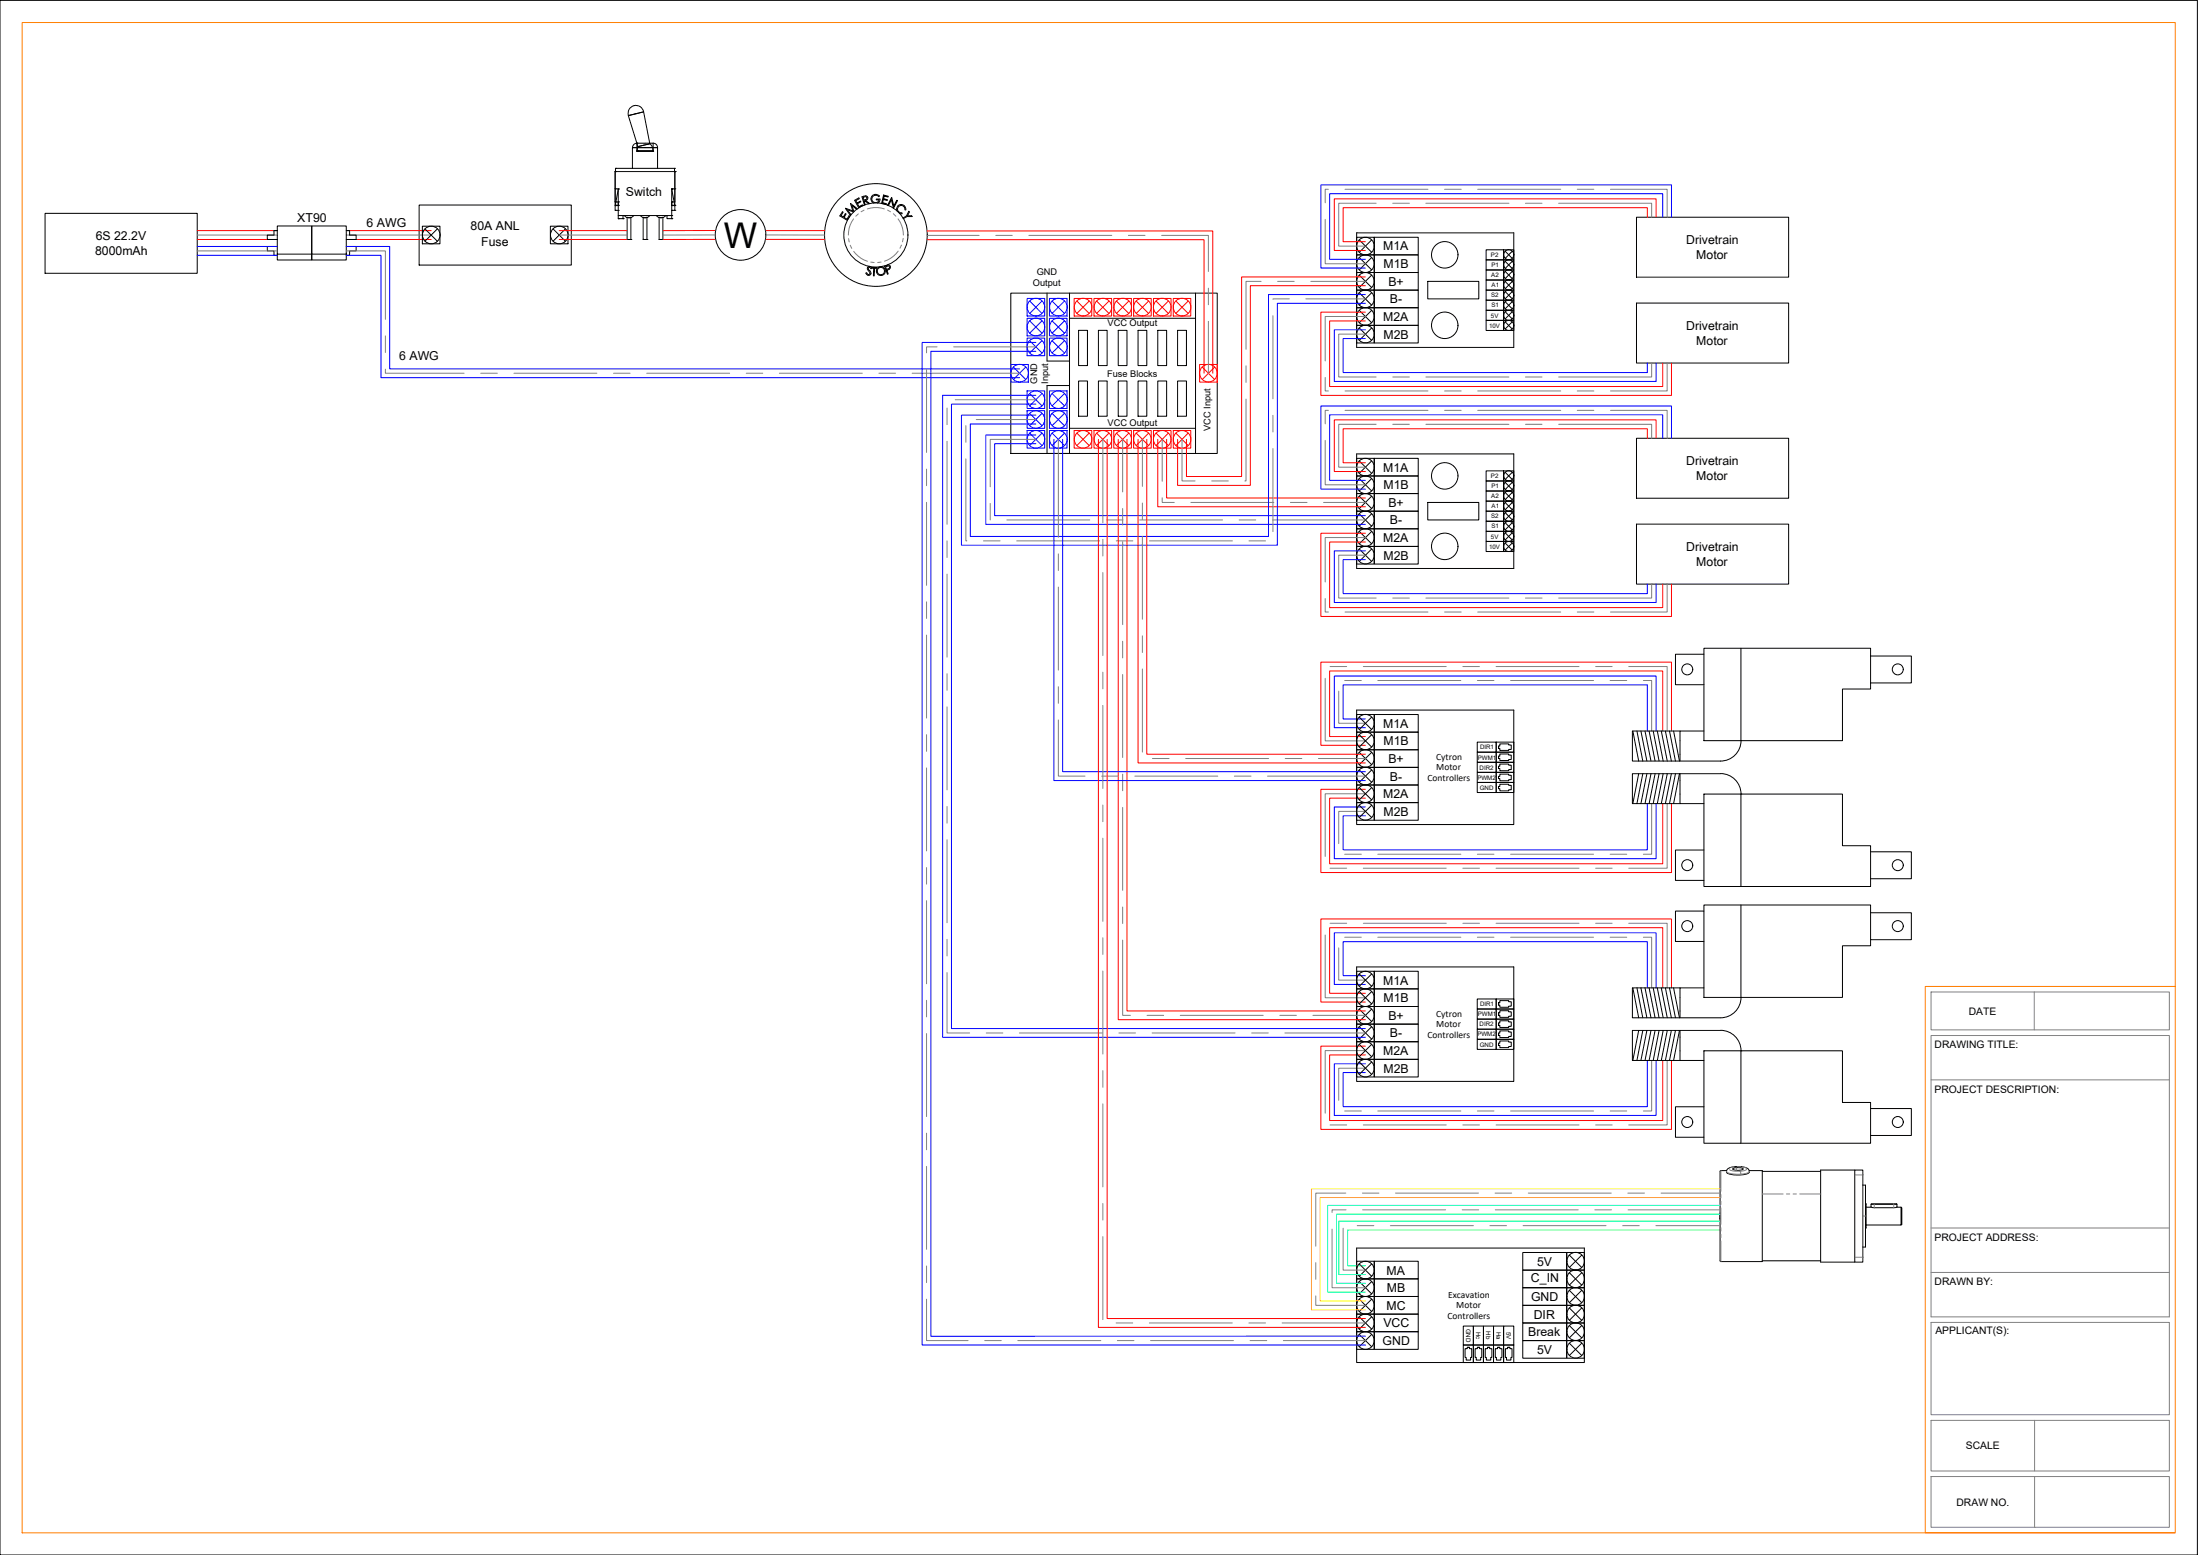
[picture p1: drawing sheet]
<svg xmlns="http://www.w3.org/2000/svg" width="841mm" height="594mm" viewBox="0 0 841 594" stroke-linecap="round" stroke-linejoin="round" font-family="sans-serif">
<!-- layer: 0 -->
<g fill="none" stroke="#000" stroke-width=".38">
<path d="M0 .1h840v594h-840zM160.2 78.3h58.2v23h-58.2zM325.1 77.7l.9 2.9-2.8-1 1.9 2.7 .2-.2-1.4-1.9 2.4 .8M325.1 77.7h.1M325.2 77.7l2.5 2-.2 .3-1.8-1.5 .7 2.4M326.7 76.5l1.6-.9 .2 .3-1.3 .7 .4 1 1.4-.8 .1 .3-1.3 .7 .6 1.2 1.3-.8 .2 .3-1.6 .9zM329.5 75.2l.6-.2a.95 .95 0 0 1 1.6 .2 .95 .95 0 0 1-.8 1.4l1.5 1.1-.3 .1-1.8-1 .5 1.4-.3 .1zM329.9 75.4l.6-.2a.59 .59 0 0 1 .9 .3 .59 .59 0 0 1-.6 .8l-.6 .2zM333.4 77.1l.7 .5M334.7 74.6l1.2 .5 .3-.2M334.7 74.6a1.4 1.4 0 0 0-1.4 1.3 1.4 1.4 0 0 0 1.1 1.5 1.4 1.4 0 0 0 1.6-1h-1v-.4h1.4l-.1 .8-.9 .8M336.2 74.9a1.78 1.78 0 0 0-2.5-.3 1.78 1.78 0 0 0-.3 2.5"/>
<path d="M337.8 74.5l1.8 .5-.1 .3-1.5-.4-.2 1 1.5 .4-.1 .3-1.5-.4-.3 1.2 1.5 .4-.1 .3-1.8-.4zM340.8 75.5l.9 3.2 1.1-2.2 .3 .1-1.5 3-.8-3.3-1.2 2.2-.3-.1zM343.2 78.6a1.79 1.79 0 0 1 2.1-.3 1.79 1.79 0 0 1 1 1.9h-.4M343.3 78.7l-.5 1.1 .2 .9M17.2 81.5h58.2v22.9h-58.2zM161.5 86.4h6.7v6.7h-6.7zM162.4 87.4l4.8 4.8M167.2 87.4l-4.8 4.8M210.4 86.4h6.7v6.7h-6.7zM211.4 87.4l4.8 4.8M216.2 87.4l-4.8 4.8M322 80.9l.3 .1-.8 1.4 .9 .5 .8-1.3 .3 .2-.8 1.3 1.1 .6 .8-1.3 .2 .2-.9 1.6-2.8-1.7z"/>
<path d="M343.8 81.5l1 .2M344.8 81.4v.3M345.9 80.1a1.42 1.42 0 0 0-1.3-1.6 1.42 1.42 0 0 0-1.5 1.5 1.42 1.42 0 0 0 1.7 1.3M347.4 80.7l.2 .3-.7 1.4h1.6l.2 .3h-2l-1.3 .8-.2-.2 1.3-.8zM518.6 90.6h6.8v6.8h-6.8zM518.6 97.4h6.8v6.7h-6.8zM518.6 89h60.1v43.7h-60.1zM519.6 91.6l4.8 4.8M519.6 98.4l4.8 4.7M524.4 91.6l-4.8 4.8M524.4 98.4l-4.8 4.7M525.4 90.6h16.8v6.8h-16.8z"/>
<path d="M525.4 97.4h16.8v6.7h-16.8zM568.1 99.3h6.7v3.8h-6.7zM568.1 95.4h6.7v3.9h-6.7zM574.8 95.4h3.9v3.9h-3.9zM574.8 99.3h3.9v3.8h-3.9zM575.4 96l2.7 2.7M575.4 99.8l2.7 2.8M578.1 96l-2.7 2.7M578.1 99.8l-2.7 2.8M625.6 83h58.2v22.9h-58.2zM331 104.3l.9 .9M331.6 102.5v.5l.9 1.1a.61 .61 0 0 1-.5 .8 .61 .61 0 0 1-.6-.7l-.4 .2"/>
<path d="M332 103a1.17 1.17 0 0 1 .9 1 1.17 1.17 0 0 1-.8 1.2h-.2M332.4 102.2l-.4 .1 .1 .6M332.5 102.2l.5 .5 .3-.2a.88 .88 0 0 0-.8-.7 .88 .88 0 0 0-.9 .6M333.3 102.1l1.8 .1v.3h-.8l-.1 2.9h-.3l.1-2.9h-.7zM336.6 101.9a1.7 1.7 0 0 1 1.6 2.4 1.7 1.7 0 0 1-2.9 .3 1.7 1.7 0 0 1 1.1-2.7M336.9 104.9a1.4 1.4 0 0 1-1.5-1.8 1.4 1.4 0 0 1 2.3-.5 1.4 1.4 0 0 1-.5 2.3h-.3M338.5 101.9l.6-.2a.6 .6 0 0 1 .9 .3 .6 .6 0 0 1-.5 .8l-.6 .1zM339.5 101.3l-1.3 .4 1.1 3.1 .3-.1-.6-1.5 1-.4M339.5 101.2l.6 .2 .3 .4M340.3 101.8l-.3 1M386.4 112h78.9v61.2h-78.9zM400.3 112v25.9h8.6"/>
<path d="M408.9 112v61.2h-8.6v-25.9h8.6M457 112v61.2M518.6 104.1h6.8v6.7h-6.8zM518.6 110.8h6.8v6.8h-6.8zM518.6 117.6h6.8v6.7h-6.8zM519.6 105.1l4.8 4.8M519.6 111.8l4.8 4.8M519.6 118.5l4.8 4.8M524.4 105.1l-4.8 4.8M524.4 111.8l-4.8 4.8M524.4 118.5l-4.8 4.8M525.4 104.1h16.8v6.7h-16.8z"/>
<path d="M525.4 110.8h16.8v6.8h-16.8zM525.4 117.6h16.8v6.7h-16.8zM545.8 107.5h19.5v6.7h-19.5zM568.1 118.5h6.7v3.9h-6.7zM568.1 114.7h6.7v3.8h-6.7zM568.1 110.8h6.7v3.9h-6.7zM568.1 107h6.7v3.8h-6.7zM568.1 103.1h6.7v3.9h-6.7zM574.8 103.1h3.9v3.9h-3.9zM574.8 107h3.9v3.8h-3.9zM574.8 110.8h3.9v3.9h-3.9zM574.8 114.7h3.9v3.8h-3.9z"/>
<path d="M574.8 118.5h3.9v3.9h-3.9zM575.4 103.7l2.7 2.7M575.4 107.5l2.7 2.8M575.4 111.4l2.7 2.7M575.4 115.2l2.7 2.8M575.4 119.1l2.7 2.7M578.1 103.7l-2.7 2.7M578.1 107.5l-2.7 2.8M578.1 111.4l-2.7 2.7M578.1 115.2l-2.7 2.8M578.1 119.1l-2.7 2.7M625.6 115.8h58.2v22.9h-58.2z"/>
<path d="M408.9 121.6h48.1M412.3 126.2h3.4v13.5h-3.4zM419.9 126.2h3.3v13.5h-3.3zM427.5 126.2h3.3v13.5h-3.3zM435.1 126.2h3.3v13.5h-3.3zM442.6 126.2h3.4v13.5h-3.4zM450.2 126.2h3.4v13.5h-3.4zM518.6 124.3h6.8v6.7h-6.8zM519.6 125.3l4.8 4.8M524.4 125.3l-4.8 4.8M525.4 124.3h16.8v6.7h-16.8zM568.1 122.4h6.7v3.9h-6.7z"/>
<path d="M574.8 122.4h3.9v3.9h-3.9zM575.4 123l2.7 2.7M578.1 123l-2.7 2.7M412.3 145.6h3.4v13.4h-3.4zM419.9 145.6h3.3v13.4h-3.3zM427.5 145.6h3.3v13.4h-3.3zM435.1 145.6h3.3v13.4h-3.3zM442.6 145.6h3.4v13.4h-3.4zM450.2 145.6h3.4v13.4h-3.4zM408.9 163.6h48.1M518.6 175.1h6.8v6.7h-6.8zM518.6 173.4h60.1v43.8h-60.1z"/>
<path d="M519.6 176.1l4.8 4.8M524.4 176.1l-4.8 4.8M525.4 175.1h16.8v6.7h-16.8zM568.1 179.9h6.7v3.8h-6.7zM574.8 179.9h3.9v3.8h-3.9zM625.6 167.4h58.2v22.9h-58.2zM518.6 181.8h6.8v6.8h-6.8zM518.6 188.6h6.8v6.7h-6.8zM518.6 195.3h6.8v6.7h-6.8zM519.6 182.8l4.8 4.8M519.6 189.5l4.8 4.8M519.6 196.3l4.8 4.8"/>
<path d="M524.4 182.8l-4.8 4.8M524.4 189.5l-4.8 4.8M524.4 196.3l-4.8 4.8M525.4 181.8h16.8v6.8h-16.8zM525.4 188.6h16.8v6.7h-16.8zM525.4 195.3h16.8v6.7h-16.8zM545.8 192h19.5v6.6h-19.5zM568.1 199.2h6.7v3.8h-6.7zM568.1 195.3h6.7v3.9h-6.7zM568.1 191.4h6.7v3.9h-6.7zM568.1 187.6h6.7v3.8h-6.7zM568.1 183.7h6.7v3.9h-6.7z"/>
<path d="M574.8 183.7h3.9v3.9h-3.9zM574.8 187.6h3.9v3.8h-3.9zM574.8 191.4h3.9v3.9h-3.9zM574.8 195.3h3.9v3.9h-3.9zM574.8 199.2h3.9v3.8h-3.9zM575.4 180.4l2.7 2.8M575.4 184.3l2.7 2.7M575.4 188.1l2.7 2.8M575.4 192l2.7 2.7M575.4 195.8l2.7 2.8M575.4 199.7l2.7 2.8M578.1 180.4l-2.7 2.8"/>
<path d="M578.1 184.3l-2.7 2.7M578.1 188.1l-2.7 2.8M578.1 192l-2.7 2.7M578.1 195.8l-2.7 2.8M578.1 199.7l-2.7 2.8M518.6 202h6.8v6.8h-6.8zM518.6 208.8h6.8v6.7h-6.8zM519.6 203l4.8 4.8M519.6 209.7l4.8 4.8M524.4 203l-4.8 4.8M524.4 209.7l-4.8 4.8M525.4 202h16.8v6.8h-16.8z"/>
<path d="M525.4 208.8h16.8v6.7h-16.8zM568.1 206.9h6.7v3.8h-6.7zM568.1 203h6.7v3.9h-6.7zM574.8 203h3.9v3.9h-3.9zM574.8 206.9h3.9v3.8h-3.9zM575.4 203.6l2.7 2.7M575.4 207.4l2.7 2.8M578.1 203.6l-2.7 2.7M578.1 207.4l-2.7 2.8M625.6 200.3h58.2v22.9h-58.2zM651.4 247.7h63.7v15.5h-10.8v19.8h-52.9zM651.4 250h-10.9v11.6h10.9"/>
<path d="M665.5 247.7v35.3M715.1 250.6h15.6v10.3h-15.6M518.6 273h6.8v6.7h-6.8zM518.6 279.7h6.8v6.7h-6.8zM518.6 271.3h60.1v43.7h-60.1zM519.6 274l4.8 4.7M524.4 274l-4.8 4.7M525.4 273h16.8v6.7h-16.8zM525.4 279.7h16.8v6.7h-16.8zM624.2 279.3l2.2 11.5M625.8 279.3l2.2 11.5M627.3 279.3l2.3 11.5"/>
<path d="M628.9 279.3l2.2 11.5M630.4 279.3l2.3 11.5M632 279.3l2.2 11.5M633.6 279.3l2.2 11.5M635.1 279.3l2.3 11.5M636.7 279.3l2.2 11.5M638.2 279.3l2.3 11.5M639.8 279.3l2.2 11.5M642.2 279.3h-18.2v11.5h18.2v-11.5h9.2M518.6 286.4h6.8v6.8h-6.8zM518.6 293.2h6.8v6.7h-6.8zM518.6 299.9h6.8v6.7h-6.8z"/>
<path d="M519.6 280.7l4.8 4.7M519.6 287.4l4.8 4.8M519.6 294.1l4.8 4.8M524.4 280.7l-4.8 4.7M524.4 287.4l-4.8 4.8M524.4 294.1l-4.8 4.8M525.4 286.4h16.8v6.8h-16.8zM525.4 293.2h16.8v6.7h-16.8zM525.4 299.9h16.8v6.7h-16.8zM564.7 298.9h7.3v3.9h-7.3zM564.7 295.1h7.3v3.8h-7.3zM564.7 291.2h7.3v3.9h-7.3z"/>
<path d="M564.7 287.4h7.3v3.8h-7.3zM564.7 283.5h7.3v3.9h-7.3zM572 298.9h6.7v3.9h-6.7zM572 295.1h6.7v3.8h-6.7zM572 291.2h6.7v3.9h-6.7zM572 287.4h6.7v3.8h-6.7zM572 283.5h6.7v3.9h-6.7zM572.9 285v.9h.5v.8h3.3v-.4h1v-1.7h-1v-.4h-3.3v.8h-.5v.9M572.9 288.9v.8h.5v.8h3.3v-.3h1v-1.7h-1v-.4h-3.3v.8h-.5v.8M572.9 292.7v.9h.5v.8h3.3v-.4h1v-1.7h-1v-.4h-3.3v.8h-.5v.9M572.9 296.6v.8h.5v.9h3.3v-.4h1v-1.7h-1v-.4h-3.3v.8h-.5v.8M626.4 295.6l-2.2 11.4"/>
<path d="M628 295.6l-2.2 11.4M629.6 295.6l-2.3 11.4M631.1 295.6l-2.2 11.4M632.7 295.6l-2.3 11.4M634.2 295.6l-2.2 11.4M635.8 295.6l-2.2 11.4M637.4 295.6l-2.3 11.4M638.9 295.6l-2.2 11.4M640.5 295.6l-2.3 11.4M642 295.6l-2.2 11.4M642.2 295.6h15.5M657.8 295.5a7.8 7.8 0 0 1 7.8 7.9"/>
<path d="M665.5 283h.1M665.6 282.9a7.8 7.8 0 0 1-7.8 7.9h-15.6M518.6 306.6h6.8v6.8h-6.8zM519.6 300.9l4.8 4.7M519.6 307.6l4.8 4.7M524.4 300.9l-4.8 4.7M524.4 307.6l-4.8 4.7M525.4 306.6h16.8v6.8h-16.8zM572.9 300.5v.8h.5v.8h3.3v-.4h1v-1.7h-1v-.4h-3.3v.9h-.5v.8M642.2 307h-18.2v-11.4h18.2v11.4h9.2M651.4 303.4h52.9v19.7h10.8v15.6h-63.7zM665.5 303.4h.1"/>
<path d="M665.5 303.4v35.3M651.4 324.8h-10.9v11.6h10.9M715.1 325.4h15.6v10.3h-15.6M651.4 345.8h63.7v15.5h-10.8v19.8h-52.9zM651.4 348.1h-10.9v11.6h10.9M665.5 345.8v35.3M715.1 348.7h15.6v10.3h-15.6M518.6 371.1h6.8v6.7h-6.8zM518.6 377.8h6.8v6.7h-6.8zM518.6 369.4h60.1v43.7h-60.1zM519.6 372.1l4.8 4.7M519.6 378.8l4.8 4.8"/>
<path d="M524.4 372.1l-4.8 4.7M524.4 378.8l-4.8 4.8M525.4 371.1h16.8v6.7h-16.8zM525.4 377.8h16.8v6.7h-16.8zM624.2 377.4l2.2 11.4M625.8 377.4l2.2 11.4M627.3 377.4l2.3 11.4M628.9 377.4l2.2 11.4M630.4 377.4l2.3 11.4M632 377.4l2.2 11.4M633.6 377.4l2.2 11.4M635.1 377.4l2.3 11.4"/>
<path d="M636.7 377.4l2.2 11.4M638.2 377.4l2.3 11.4M639.8 377.4l2.2 11.4M642.2 377.4h-18.2v11.4h18.2v-11.4h9.2M518.6 384.5h6.8v6.8h-6.8zM518.6 391.3h6.8v6.7h-6.8zM518.6 398h6.8v6.7h-6.8zM519.6 385.5l4.8 4.8M519.6 392.2l4.8 4.8M519.6 399l4.8 4.7M524.4 385.5l-4.8 4.8M524.4 392.2l-4.8 4.8"/>
<path d="M524.4 399l-4.8 4.7M525.4 384.5h16.8v6.8h-16.8zM525.4 391.3h16.8v6.7h-16.8zM525.4 398h16.8v6.7h-16.8zM564.7 397.1h7.3v3.8h-7.3zM564.7 393.2h7.3v3.9h-7.3zM564.7 389.4h7.3v3.8h-7.3zM564.7 385.5h7.3v3.9h-7.3zM564.7 381.6h7.3v3.9h-7.3zM572 397.1h6.7v3.8h-6.7zM572 393.2h6.7v3.9h-6.7zM572 389.4h6.7v3.8h-6.7z"/>
<path d="M572 385.5h6.7v3.9h-6.7zM572 381.6h6.7v3.9h-6.7zM572.9 383.1v.9h.5v.8h3.3v-.4h1v-1.7h-1v-.4h-3.3v.8h-.5v.9M572.9 387v.8h.5v.9h3.3v-.4h1v-1.7h-1v-.5h-3.3v.9h-.5v.8M572.9 390.8v.9h.5v.8h3.3v-.4h1v-1.7h-1v-.4h-3.3v.8h-.5v.9M572.9 394.7v.8h.5v.9h3.3v-.4h1v-1.7h-1v-.5h-3.3v.9h-.5v.8M572.9 398.5v.9h.5v.8h3.3v-.4h1v-1.7h-1v-.4h-3.3v.8h-.5v.9M626.4 393.7l-2.2 11.4M628 393.7l-2.2 11.4M629.6 393.7l-2.3 11.4M631.1 393.7l-2.2 11.4M632.7 393.7l-2.3 11.4"/>
<path d="M634.2 393.7l-2.2 11.4M635.8 393.7l-2.2 11.4M637.4 393.7l-2.3 11.4M638.9 393.7l-2.2 11.4M640.5 393.7l-2.3 11.4M642 393.7l-2.2 11.4M642.2 393.7l15.6-.1a7.8 7.8 0 0 1 7.8 7.8M665.5 381.1h.1M665.6 381a7.8 7.8 0 0 1-7.8 7.8h-15.6M518.6 404.7h6.8v6.8h-6.8zM519.6 405.7l4.8 4.8M524.4 405.7l-4.8 4.8"/>
<path d="M525.4 404.7h16.8v6.8h-16.8zM642.2 405.1h-18.2v-11.4h18.2v11.4h9.2M651.4 401.5h52.9v19.7h10.8v15.6h-63.7zM665.5 401.5h.1M665.5 401.5v35.3M651.4 422.8h-10.9v11.7h10.9M715.1 423.5h15.6v10.3h-15.6M657.6 447.5v34.2l.3 .3M657.9 447.2h2.2M657.9 447.2l-.3 .3M662.4 446.5a4.3 4.3 0 0 1 4 .1 4.2 4.2 0 0 1-4.1 0zM663.6 445.7h-.4"/>
<path d="M665.4 445.7h.2M668.7 447.5a2.54 2.54 0 0 0-3-1.8l-3.4 .1a1.89 1.89 0 0 0-2.2 2.3 10.8 10.8 0 0 0 8.5-.1l.1-.5M668.7 447.2h5v34.8h-15.8M673.7 447.5h22.3M709 447h3.1v35.2h-3.1zM709 447h-13v35.2h13M712.1 452.8h1v23.6h-1M713.1 459.9h.3v9.3h-.3M518.6 476.8h87.1v43.7h-87.1zM582.1 478.5h16.8v6.7h-16.8zM598.9 478.5h6.8v6.7h-6.8zM599.9 479.5l4.8 4.8"/>
<path d="M604.7 479.5l-4.8 4.8M657.6 463.4v2.4M713.4 461.2h1.9l.1-1.3h9.6l.2 1.3h1.5M713.4 468h13.3v-6.8l.3 .3v6.2l-.3 .3M715.3 460.1h9.9M715.3 461.2l1.2 .2h7.5l1.2-.2M518.6 481.9h6.8v6.7h-6.8zM518.6 488.6h6.8v6.7h-6.8zM518.6 495.3h6.8v6.7h-6.8zM519.6 482.9l4.8 4.7M519.6 489.6l4.8 4.7M519.6 496.3l4.8 4.8"/>
<path d="M524.4 482.9l-4.8 4.7M524.4 489.6l-4.8 4.7M524.4 496.3l-4.8 4.8M525.4 481.9h16.8v6.7h-16.8zM525.4 488.6h16.8v6.7h-16.8zM525.4 495.3h16.8v6.7h-16.8zM582.1 485.2h16.8v6.8h-16.8zM582.1 492h16.8v6.7h-16.8zM582.1 498.7h16.8v6.7h-16.8zM598.9 485.2h6.8v6.8h-6.8zM598.9 492h6.8v6.7h-6.8zM598.9 498.7h6.8v6.7h-6.8z"/>
<path d="M599.9 486.2l4.8 4.8M599.9 492.9l4.8 4.8M599.9 499.7l4.8 4.8M604.7 486.2l-4.8 4.8M604.7 492.9l-4.8 4.8M604.7 499.7l-4.8 4.8M673.7 481.7h22.3M518.6 502h6.8v6.8h-6.8zM518.6 508.8h6.8v6.7h-6.8zM519.6 503.1l4.8 4.7M519.6 509.8l4.8 4.7M524.4 503.1l-4.8 4.7"/>
<path d="M524.4 509.8l-4.8 4.7M525.4 502h16.8v6.8h-16.8zM525.4 508.8h16.8v6.7h-16.8zM559.4 513.9h3.8v6.6h-3.8zM559.4 506.6h3.8v7.3h-3.8zM560.9 514.7h.9v.6h.8v3.3h-.4v1h-1.7v-1h-.4v-3.3h.8v-.6h.9M563.2 513.9h3.9v6.6h-3.9zM563.2 506.6h3.9v7.3h-3.9zM564.8 514.7h.8v.6h.9v3.3h-.5v1h-1.7v-1h-.4v-3.3h.9v-.6h.8M567.1 513.9h3.8v6.6h-3.8zM567.1 506.6h3.8v7.3h-3.8zM568.6 514.7h.9v.6h.8v3.3h-.4v1h-1.7v-1h-.4v-3.3h.8v-.6h.9"/>
<path d="M570.9 513.9h3.9v6.6h-3.9zM570.9 506.6h3.9v7.3h-3.9zM572.5 514.7h.8v.6h.9v3.3h-.5v1h-1.6v-1h-.5v-3.3h.9v-.6h.8M574.8 513.9h3.9v6.6h-3.9zM574.8 506.6h3.9v7.3h-3.9zM576.3 514.7h.9v.6h.8v3.3h-.4v1h-1.7v-1h-.4v-3.3h.8v-.6h.9M582.1 505.4h16.8v6.8h-16.8zM582.1 512.2h16.8v6.7h-16.8zM598.9 505.4h6.8v6.8h-6.8zM598.9 512.2h6.8v6.7h-6.8zM599.9 506.4l4.8 4.7M599.9 513.1l4.8 4.8"/>
<path d="M604.7 506.4l-4.8 4.7M604.7 513.1l-4.8 4.8"/>
<circle cx="164.9" cy="89.8" r="3.4"/>
<circle cx="213.8" cy="89.8" r="3.4"/>
<circle cx="283.1" cy="89.7" r="9.7"/>
<circle cx="334.8" cy="89.8" r="19.6"/>
<circle cx="334.8" cy="89.8" r="12.3"/>
<circle cx="522" cy="94" r="3.4"/>
<circle cx="552.3" cy="97.4" r="5.1"/>
<circle cx="576.8" cy="97.3" r="1.93"/>
<circle cx="522" cy="100.7" r="3.4"/>
<circle cx="522" cy="107.5" r="3.4"/>
<circle cx="522" cy="114.2" r="3.4"/>
<circle cx="576.8" cy="112.8" r="1.93"/>
<circle cx="576.8" cy="116.6" r="1.93"/>
<circle cx="576.8" cy="101.2" r="1.93"/>
<circle cx="576.8" cy="108.9" r="1.93"/>
<circle cx="576.8" cy="105" r="1.93"/>
<circle cx="522" cy="120.9" r="3.4"/>
<circle cx="522" cy="127.6" r="3.4"/>
<circle cx="552.3" cy="124.3" r="5.1"/>
<circle cx="576.8" cy="124.3" r="1.93"/>
<circle cx="576.8" cy="120.5" r="1.93"/>
<circle cx="522" cy="178.5" r="3.4"/>
<circle cx="522" cy="185.2" r="3.4"/>
<circle cx="522" cy="191.9" r="3.4"/>
<circle cx="522" cy="198.6" r="3.4"/>
<circle cx="552.3" cy="181.8" r="5.1"/>
<circle cx="576.8" cy="185.6" r="1.93"/>
<circle cx="576.8" cy="189.5" r="1.93"/>
<circle cx="576.8" cy="193.3" r="1.93"/>
<circle cx="576.8" cy="197.2" r="1.93"/>
<circle cx="576.8" cy="181.8" r="1.93"/>
<circle cx="522" cy="205.4" r="3.4"/>
<circle cx="522" cy="212.1" r="3.4"/>
<circle cx="552.3" cy="208.7" r="5.1"/>
<circle cx="576.8" cy="204.9" r="1.93"/>
<circle cx="576.8" cy="201.1" r="1.93"/>
<circle cx="576.8" cy="208.8" r="1.93"/>
<circle cx="645" cy="255.7" r="2.1"/>
<circle cx="725.5" cy="255.7" r="2.1"/>
<circle cx="522" cy="276.3" r="3.4"/>
<circle cx="522" cy="296.5" r="3.4"/>
<circle cx="522" cy="283" r="3.4"/>
<circle cx="522" cy="289.8" r="3.4"/>
<circle cx="522" cy="303.2" r="3.4"/>
<circle cx="522" cy="310" r="3.4"/>
<circle cx="645" cy="330.5" r="2.1"/>
<circle cx="725.5" cy="330.5" r="2.1"/>
<circle cx="645" cy="353.8" r="2.1"/>
<circle cx="725.5" cy="353.8" r="2.1"/>
<circle cx="522" cy="374.4" r="3.4"/>
<circle cx="522" cy="387.9" r="3.4"/>
<circle cx="522" cy="394.6" r="3.4"/>
<circle cx="522" cy="381.2" r="3.4"/>
<circle cx="522" cy="408.1" r="3.4"/>
<circle cx="522" cy="401.4" r="3.4"/>
<circle cx="645" cy="428.7" r="2.1"/>
<circle cx="725.5" cy="428.7" r="2.1"/>
<circle cx="522" cy="491.9" r="3.4"/>
<circle cx="522" cy="485.2" r="3.4"/>
<circle cx="522" cy="498.7" r="3.4"/>
<circle cx="602.3" cy="481.8" r="3.4"/>
<circle cx="602.3" cy="495.3" r="3.4"/>
<circle cx="602.3" cy="488.6" r="3.4"/>
<circle cx="522" cy="505.4" r="3.4"/>
<circle cx="522" cy="512.1" r="3.4"/>
<circle cx="602.3" cy="515.5" r="3.4"/>
<circle cx="602.3" cy="508.8" r="3.4"/>
<circle cx="602.3" cy="502" r="3.4"/>
</g>
<!-- layer: Power-wire -->
<g fill="none" stroke="#f00" stroke-width=".38">
<path d="M75.4 91.5h30.6M75.4 88.1h30.6M132.4 91.5h32.4M132.4 88.1h32.4M213.8 91.5h25.9M213.8 88.1h25.9M273.4 91.5h-20M273.4 88.1h-20M292.8 91.5h22.4M292.8 88.1h22.4M354.5 91.6h105.8v51M354.5 88.2h109.1v54.4"/>
<path d="M629.8 83v-3.7h-116.3v13h8.5M633.1 83v-7h-123v19.7h11.9M410.6 114h6.8v6.7h-6.8zM411.6 115l4.8 4.8M416.4 115l-4.8 4.8M418.2 114h6.7v6.7h-6.7zM419.2 115l4.8 4.8M424 115l-4.8 4.8M425.8 114h6.7v6.7h-6.7zM426.8 115l4.7 4.8M431.5 115l-4.7 4.8M433.4 114h6.7v6.7h-6.7z"/>
<path d="M434.3 115l4.8 4.8M439.1 115l-4.8 4.8M440.9 114h6.8v6.7h-6.8zM441.9 115l4.8 4.8M446.7 115l-4.8 4.8M448.5 114h6.7v6.7h-6.7zM449.5 115l4.7 4.8M454.2 115l-4.7 4.8M522 119.3h-17v31.8h134v-12.4M522 105.8h-47.4v76.2h-21v-14.1M522 109.1h-44v76.3h-27.8v-17.5M458.6 139.2h6.7v6.8h-6.7z"/>
<path d="M522 122.6h-13.7v25.1h127.3v-9M459.6 140.2l4.8 4.8M464.4 140.2l-4.8 4.8M410.6 164.5h6.8v6.7h-6.8zM411.6 165.5l4.8 4.7M416.4 165.5l-4.8 4.7M418.2 164.5h6.7v6.7h-6.7zM419.2 165.5l4.8 4.7M419.9 167.9v339.2h102.1M423.2 167.9v335.8h98.8M424 165.5l-4.8 4.7M425.8 164.5h6.7v6.7h-6.7z"/>
<path d="M426.8 165.5l4.7 4.7M427.5 167.9v221.7h94.5M430.8 167.9v218.3h91.2M431.5 165.5l-4.7 4.7M433.4 164.5h6.7v6.7h-6.7zM434.3 165.5l4.8 4.7M435.1 167.9v123.6h86.9M438.4 167.9v120.2h83.6M439.1 165.5l-4.8 4.7M440.9 164.5h6.8v6.7h-6.8zM441.9 165.5l4.8 4.7M442.6 167.9v25.7h79.4"/>
<path d="M446 167.9v22.4h76M446.7 165.5l-4.8 4.7M448.5 164.5h6.7v6.7h-6.7zM449.5 165.5l4.7 4.7M454.2 165.5l-4.7 4.7M629.8 167.4v-3.6h-116.3v13h8.5M633.1 167.4v-7h-123v19.7h11.9M522 203.7h-17v31.8h134v-12.3M522 207.1h-13.7v25h127.3v-8.9M635.6 279.3v-23h-127.3v25.1h13.7M639 279.3v-26.3h-134v31.7h17M522 301.6h-17v31.7h134v-26.3"/>
<path d="M522 304.9h-13.7v25.1h127.3v-23M635.6 377.4v-23h-127.3v25.1h13.7M639 377.4v-26.3h-134v31.7h17M522 399.7h-17v31.8h134v-26.4M522 403h-13.7v25.1h127.3v-23"/>
<circle cx="414" cy="117.3" r="3.4"/>
<circle cx="421.6" cy="117.3" r="3.4"/>
<circle cx="429.2" cy="117.3" r="3.4"/>
<circle cx="436.7" cy="117.3" r="3.4"/>
<circle cx="444.3" cy="117.3" r="3.4"/>
<circle cx="451.9" cy="117.3" r="3.4"/>
<circle cx="462" cy="142.6" r="3.4"/>
<circle cx="414" cy="167.8" r="3.4"/>
<circle cx="421.6" cy="167.8" r="3.4"/>
<circle cx="429.2" cy="167.8" r="3.4"/>
<circle cx="436.7" cy="167.8" r="3.4"/>
<circle cx="444.3" cy="167.8" r="3.4"/>
<circle cx="451.9" cy="167.8" r="3.4"/>
</g>
<g fill="none" stroke="#808080" stroke-width=".38">
<path d="M526.1 77.7h-14.3v16.3h10.2M532.4 77.7h6.4M545.1 77.7h31.7M583.1 77.7h6.4M595.8 77.7h35.6v5.3M75.4 89.8h30.6M132.4 89.8h32.4M213.8 89.8h25.9M273.4 89.8h-20M292.8 89.8h22.4M354.5 89.9h19.8M380.7 89.9h6.3"/>
<path d="M393.3 89.9h31.7M431.4 89.9h6.3M444.1 89.9h17.8v13.8M461.9 110.1v6.3M482.1 107.5h-5.8v25.9M488.4 107.5h6.3M501.1 107.5h20.9M461.9 122.8v19.8M476.3 139.8v6.3M522 120.9h-15.4v17M637.3 138.7v10.7h-21.6M476.3 152.5v31.2h-.4"/>
<path d="M506.6 144.2v5.2h1.2M514.2 149.4h31.7M552.2 149.4h6.4M564.9 149.4h31.7M603 149.4h6.3M421.6 167.9v31.8M429.2 167.9v20M436.7 167.9v17.9M444.3 167.9v16M451.9 167.9v15.8h5M526.1 162.1h-14.3v16.4h10.2M532.4 162.1h6.4"/>
<path d="M545.1 162.1h31.7M583.1 162.1h6.4M595.8 162.1h35.6v5.3M429.2 194.3v6.3M436.7 192.2v6.3M444.3 190.2v1.8h4.6M455.3 192h31.7M463.2 183.7h6.4M493.3 192h6.4M506 192h16M421.6 206.1v6.3M421.6 218.8v31.7"/>
<path d="M429.2 206.9v31.7M436.7 204.9v31.7M522 205.4h-15.4v16.9M506.6 228.7v5.1h1.2M514.2 233.8h31.7M552.2 233.8h6.4M564.9 233.8h31.7M603 233.8h6.3M637.3 223.2v10.6h-21.6M421.6 256.8v6.4M429.2 245v6.3M429.2 257.7v31.7"/>
<path d="M436.7 242.9v6.4M436.7 255.6v31.7M506.6 259.1v24h15.4M508.5 254.6h6.3M521.2 254.6h31.7M559.2 254.6h6.4M571.9 254.6h31.7M610 254.6h6.3M622.6 254.6h14.7v24.7M421.6 269.5v31.7M429.2 295.8v6.3M440.6 289.8h6.3"/>
<path d="M453.3 289.8h31.7M491.3 289.8h6.4M504 289.8h18M421.6 307.6v6.3M429.2 308.5v31.7M522 303.2h-15.4v24M637.3 307v24.7h-14.7M421.6 320.2v31.8M508.5 331.7h6.3M521.2 331.7h31.7M559.2 331.7h6.4M571.9 331.7h31.7"/>
<path d="M610 331.7h6.3M421.6 358.3v6.3M429.2 359.2v28.7h2.9M429.2 346.5v6.3M506.6 357.2v24h15.4M508.5 352.7h6.3M521.2 352.7h31.7M559.2 352.7h6.4M571.9 352.7h31.7M610 352.7h6.3M622.6 352.7h14.7v24.7M421.6 371v31.7"/>
<path d="M438.5 387.9h6.3M451.2 387.9h31.7M489.2 387.9h6.4M501.9 387.9h20.1M421.6 409v6.4M522 401.4h-15.4v23.9M637.3 405.1v24.7h-14.7M421.6 421.7v31.7M508.5 429.8h6.3M521.2 429.8h31.7M559.2 429.8h6.4M571.9 429.8h31.7"/>
<path d="M610 429.8h6.3M421.6 459.8v6.3M421.6 472.5v31.7M426.7 505.4h6.3M439.4 505.4h31.7M477.4 505.4h6.4M490.1 505.4h31.9"/>
</g>
<path d="M106 97.1v2.2h13.2v-2.2v2.2h13.2v-2.2M106 86.3h13.2v10.8h-13.2zM106 88.1h-1.3v1.7h-2.5v1.7h3.8M106 94.2h-3.8v1.7h2.5v1.7h1.3M119.2 86.3h13.2v10.8h-13.2zM132.4 88.1h1.2v1.7h2.5v1.7h-3.7M132.4 94.2h3.7v1.7h-2.5v1.7h-1.2" fill="none" stroke="#000" stroke-width=".38"/>
<!-- layer: GND-wire -->
<g fill="none" stroke="#00f" stroke-width=".38">
<path d="M75.4 97.6h30.6M75.4 94.2h30.6M132.4 94.2h16.6v46.7h240.8M132.4 97.6h13.2v46.7h244.2M635.6 83v-9h-127.3v25.1h13.7M639 83v-12.4h-134v31.8h17M392.6 114h6.8v6.7h-6.8zM393.6 115l4.8 4.8M398.4 115l-4.8 4.8M401.2 114h6.7v6.7h-6.7zM402.2 115l4.8 4.8M407 115l-4.8 4.8"/>
<path d="M522 112.5h-37.1v92.4h-114v-42.9h25.1M522 115.9h-33.7v92.4h-120.8v-49.7h28.5M386.4 139.2h6.7v6.8h-6.7zM392.6 129.2h6.8v6.7h-6.8zM392.6 121.6h6.8v6.7h-6.8zM393.6 130.1l4.8 4.8M393.6 122.6l4.8 4.7M396 134.2h-40.1v376.3h166.1M396 130.8h-43.5v383.1h169.5M398.4 130.1l-4.8 4.8M398.4 122.6l-4.8 4.7M401.2 129.2h6.7v6.7h-6.7z"/>
<path d="M401.2 121.6h6.7v6.7h-6.7zM402.2 130.1l4.8 4.8M402.2 122.6l4.8 4.7M407 130.1l-4.8 4.8M407 122.6l-4.8 4.7M522 126h-11.9v19.7h123v-7M522 129.3h-8.5v13h116.3v-3.6M387.4 140.2l4.7 4.8M392.1 140.2l-4.7 4.8M392.6 149.3h6.8v6.8h-6.8zM392.6 156.9h6.8v6.7h-6.8zM393.6 150.3l4.8 4.8"/>
<path d="M393.6 157.9l4.8 4.8M396 154.4h-32.3v238.6h158.3M396 151h-35.7v245.3h161.7M398.4 150.3l-4.8 4.8M398.4 157.9l-4.8 4.8M401.2 149.3h6.7v6.8h-6.7zM401.2 156.9h6.7v6.7h-6.7zM402.2 150.3l4.8 4.8M402.2 157.9l4.8 4.8M407 150.3l-4.8 4.8M407 157.9l-4.8 4.8M392.6 164.5h6.8v6.7h-6.8z"/>
<path d="M393.6 165.5l4.8 4.7M396 169.5h-15.8v27.5h141.8M396 166.2h-19.1v34.1h145.1M398.4 165.5l-4.8 4.7M401.2 164.5h6.7v6.7h-6.7zM402.2 165.5l4.8 4.7M402.9 167.9v130.3h119.1M406.2 167.9v126.9h115.8M407 165.5l-4.8 4.7M635.6 167.4v-8.9h-127.3v25h13.7M639 167.4v-12.3h-134v31.8h17M522 210.5h-11.9v19.7h123v-7"/>
<path d="M522 213.8h-8.5v13h116.3v-3.6M522 278h-11.9v-19.7h123v21M522 274.7h-8.5v-13.1h116.3v17.7M629.8 307v17.7h-116.3v-13h8.5M633.1 307v21.1h-123v-19.8h11.9M522 376.1h-11.9v-19.7h123v21M522 372.8h-8.5v-13h116.3v17.6M629.8 405.1v17.7h-116.3v-13h8.5M633.1 405.1v21h-123v-19.7h11.9"/>
<circle cx="396" cy="117.3" r="3.4"/>
<circle cx="404.6" cy="117.3" r="3.4"/>
<circle cx="396" cy="124.9" r="3.4"/>
<circle cx="396" cy="132.5" r="3.4"/>
<circle cx="404.6" cy="124.9" r="3.4"/>
<circle cx="404.6" cy="132.5" r="3.4"/>
<circle cx="389.8" cy="142.6" r="3.4"/>
<circle cx="396" cy="152.7" r="3.4"/>
<circle cx="404.6" cy="152.7" r="3.4"/>
<circle cx="396" cy="160.3" r="3.4"/>
<circle cx="396" cy="167.8" r="3.4"/>
<circle cx="404.6" cy="167.8" r="3.4"/>
<circle cx="404.6" cy="160.3" r="3.4"/>
</g>
<g fill="none" stroke="#808080" stroke-width=".38">
<path d="M507.8 72.3h-1.2v5.2M514.2 72.3h31.7M552.2 72.3h6.4M564.9 72.3h31.7M603 72.3h6.3M615.7 72.3h21.6v10.7M75.4 95.9h30.6M132.4 95.9h14.9v26.1M506.6 83.8v17h15.4M492.9 114.2l-6.3 .1M499.2 114.2h22.8M147.3 128.3v6.4"/>
<path d="M358.2 132.5h-4v2.3M364.6 132.5h31.4M486.6 120.6v31.8M522 127.6h-10.2v16.4h14.3M631.4 138.7v5.3h-35.6M147.3 141v1.6h30.1M183.8 142.6h6.3M196.5 142.6h31.7M234.5 142.6h6.4M247.2 142.6h31.7M285.3 142.6h6.3M297.9 142.6h31.7"/>
<path d="M336 142.6h6.3M348.7 142.6h41.1M354.2 141.2v31.7M362 155.9v6.3M365.2 152.7h30.8M486.6 158.7v6.3M507.8 156.8h-1.2v5.1M514.2 156.8h31.7M532.4 144h6.4M545.1 144h31.7M552.2 156.8h6.4M564.9 156.8h31.7"/>
<path d="M583.1 144h6.4M603 156.8h6.3M615.7 156.8h21.6v10.6M354.2 179.2v6.4M362 168.6v31.7M369.2 175.3v31.3h.4M369.2 162.6v6.4M373.2 160.3h22.8M396 167.9h-17.5v18.1M404.6 167.9v37.4M486.6 171.4v31.7M506.6 168.2v17h15.4"/>
<path d="M354.2 191.9v31.7M378.5 192.3v6.3M384.9 198.6h31.7M423 198.6h6.3M435.7 198.6h31.7M473.7 198.6h6.4M486.4 198.6h35.6M362 206.6v6.4M362 219.3v31.8M376 206.6h6.3M388.7 206.6h31.7M404.6 211.6v6.3"/>
<path d="M426.7 206.6h6.4M439.4 206.6h31.7M477.5 206.6h6.3M522 212.1h-10.2v16.4h14.3M354.2 229.9v6.4M404.6 224.3v31.7M532.4 228.5h6.4M545.1 228.5h31.7M583.1 228.5h6.4M631.4 223.2v5.3h-35.6M354.2 242.6v31.7M362 257.4v6.3"/>
<path d="M514.1 260h6.3M526.7 260h31.8M564.8 260h6.3M577.5 260h31.7M615.5 260h6.4M628.2 260h3.2v19.3M362 270.1v31.7M404.6 275.1v21.4h10.2M404.6 262.4v6.3M511.8 264v12.3h10.2M354.2 280.7v6.3M354.2 293.4v31.7"/>
<path d="M421.1 296.5h6.4M433.8 296.5h31.7M471.9 296.5h6.3M484.5 296.5h37.5M362 308.1v6.4M522 310h-10.2v12.3M631.4 307v19.4h-3.2M354.2 331.4v6.4M362 320.8v31.7M514.1 326.4h6.3M526.7 326.4h31.8M564.8 326.4h6.3"/>
<path d="M577.5 326.4h31.7M615.5 326.4h6.4M354.2 344.1v31.7M362 358.9v6.3M514.1 358.1h6.3M526.7 358.1h31.8M564.8 358.1h6.3M577.5 358.1h31.7M615.5 358.1h6.4M628.2 358.1h3.2v19.3M362 371.6v23h8.7M511.8 362.1v12.4h10.2"/>
<path d="M354.2 382.2v6.3M354.2 394.9v31.7M377 394.6h6.4M389.7 394.6h31.7M427.7 394.6h6.4M440.4 394.6h31.7M478.5 394.6h6.3M491.2 394.6h30.8M522 408.1h-10.2v12.3M631.4 405.1v19.3h-3.2M354.2 432.9v6.4M514.1 424.4h6.3"/>
<path d="M526.7 424.4h31.8M564.8 424.4h6.3M577.5 424.4h31.7M615.5 424.4h6.4M354.2 445.6v31.7M354.2 496.3v15.9h15.9M354.2 483.7v6.3M376.4 512.2h6.4M389.1 512.2h31.7M427.1 512.2h6.4M439.8 512.2h31.8M477.9 512.2h6.4"/>
<path d="M490.6 512.2h31.4"/>
</g>
<!-- layer: MAIN-1 -->
<g fill="none" stroke="#000" stroke-width=".38">
<path d="M243.5 54.7h.1M243.5 54.7l6.6 .1 1 .7 .3 .9M243.5 54.7l-1.2 .5-.5 1.2M246 42.7a2.98 2.98 0 0 0-3.6-2.3 2.98 2.98 0 0 0-2.2 3.7M246 42.7l-5.8 1.5 3.3 10.5M246 42.7l2.4 12M235.2 65.5h22.8v11.6h-1.2v6.4h-1.8v-1.1h-16.8v1.1h-1.9v-6.4h-1.1zM235.2 77.1v3.3h1.1M235.3 65.5v-1.2h22.6v1.2M235.3 65.5h-.1M241.8 64.3v-7.9h9.6v7.9M257.9 65.5h.1"/>
<path d="M258 77.1v3.3h-1.2M238.7 82.3l1 .8M239.7 83h1.5v8.5h-1.5zM242.3 82.3l-1.1 .8M244.8 82.3l1.1 .8M245.9 83h1.4v8.5h-1.4zM248.4 82.3l-1.1 .8M250.9 82.3l1.1 .8M252 83h1.4v8.5h-1.4zM254.5 82.3l-1.1 .8"/>
</g>
<!-- layer: MAIN-2 -->
<g fill="none" stroke="#000" stroke-width=".38">
<path d="M241.8 56.4h9.6M243.5 57.7h6.1M243.5 54.7h.1M243.5 54.8h.1M243.5 57.7h.2M243.5 54.7v3M243.5 54.8l.3 1.2M243.6 57.7h5.9M243.6 57.7h.1M243.7 57.7h.1M243.7 57.7h5.8M243.9 56l-.2 1.7"/>
<path d="M246 42.7l-5.8 1.5M248.4 54.7v.2M248.4 54.9l-4.6 1.1M248.4 54.9l1 1.2 .2 1.6M249.5 57.7h.1M249.6 57.7h.1M249.6 54.7l.1 3h-6.2M235.2 72.2h.1M235.2 65.5h.1M235.2 78.5h.1M235.2 77.1h.1M235.2 72.2h1.1"/>
<path d="M235.2 65.5v11.6M235.2 78.4h.1M235.2 78.4h1.1M235.3 65.5h.1M235.3 64.3h.1M236.3 72.2h.1M236.3 72.2v6.3h-1.1M236.3 78.5h.1M236.3 77.1h.1M236.3 78.4h.1M236.3 72.3h.1M236.3 72.3l-1.1 6.1"/>
<path d="M256.8 72.2h.1M256.8 78.5h.1M256.8 72.2v6.3h1.2M256.8 78.4h.1M256.8 72.3h.1M256.8 72.3l1.1 6.1h-1.1M256.8 77.1h.1M256.8 72.2h1.2M257.9 65.5h.1M257.9 64.3h.1M257.9 78.4h.1M258 72.2h.1"/>
<path d="M258 65.5h.1M258 77.1h.1M258 78.5h.1M258 65.5v11.6M235.2 80.4h.1M236.3 80.4h.1M236.3 83.5h.1M236.3 82.4h.1M236.3 82.4h1.9M238.2 83.5h.1M238.2 82.4h.1M239.7 91.5h.1"/>
<path d="M239.7 83h1.5M241.2 91.5h.1M245.9 91.5h.1M245.9 83h1.4M247.3 91.5h.1M252 91.5h.1M252 83h1.4M253.4 91.5h.1M255 82.4h.1M255 83.5h.1M255 82.4h1.8M256.8 80.4h.1"/>
<path d="M256.8 83.5h.1M256.8 82.4h.1M258 80.4h.1"/>
</g>
<!-- layer: 0 -->
<g fill="none" stroke="#808080" stroke-width=".38">
<path d="M331.6 79.8a10.3 10.3 0 0 1 6.5 0M324.4 91.2l.3 1.2M325 93.7l.6 1.2M326.3 83.6a10.2 10.2 0 0 0-2 6.2M326.3 96a10.6 10.6 0 0 0 5.3 3.8M328.1 81.7l-.9 .9M330.3 80.3l-1.1 .6M339.3 80.3l1.1 .6M341.5 81.7l1 .9M343.3 83.6a10.5 10.5 0 0 1 2.1 6.2M343.4 95.9l-.1 .1a10.5 10.5 0 0 1-5.2 3.8M344.6 93.7l-.6 1.1"/>
<path d="M345.3 91.1l-.3 1.3M332.9 100.1l1.3 .2M336.8 100.1l-1.3 .2M657.9 447.2v7.9M657.9 456.4v1.2M657.9 458.9v1.3M660 447.5a6.4 6.4 0 0 0 5.5 1.1l2.2-.4 1-.7M661.2 446.9l1.3 .5 2.7 .1M662.9 445.8l-1.2 .3M663.9 446.1v1M664.2 445.7h1.2M666.7 446a.81 .81 0 0 1 1 .8l-.8 .4-1.7 .3 .3 1.4"/>
<path d="M673.7 456.2h8M682.9 456.2h1.3M685.5 456.2h1.2M688 456.2h8M709 448.9h3.1M716.5 459.9v1.5M723.9 459.9v1.5M657.9 461.4v6.4M657.9 469v1.3M657.9 471.6v1.2M657.9 474.1v7.9M712.1 464.6h1"/>
<path d="M709 480.3h3.1"/>
</g>
<!-- layer: Ma -->
<path d="M657.6 466.6h-145.8v20.3h10.2M657.6 469.9h-142.4v13.6h6.8" fill="none" stroke="#0f0" stroke-width=".38"/>
<path d="M513.5 469.2v16h8.5M518.8 468.3h6.4M531.5 468.3h31.7M569.6 468.3h6.3M582.3 468.3h31.7M620.3 468.3h6.4M633 468.3h24.6" fill="none" stroke="#808080" stroke-width=".38"/>
<!-- layer: Mb -->
<path d="M657.6 460.5h-150.1v33.2h14.5M657.6 463.9h-146.7v26.4h11.1" fill="none" stroke="#0ff" stroke-width=".38"/>
<path d="M509.2 469.6v22.4h12.8M514.6 462.2h-5.4v1M520.9 462.2h31.7M559 462.2h6.3M571.6 462.2h31.7M609.7 462.2h6.3M622.4 462.2h35.2" fill="none" stroke="#808080" stroke-width=".38"/>
<!-- layer: Mc -->
<path d="M657.6 454.1h-156.2v46.3h20.6M657.6 457.5h-152.9v39.5h17.3" fill="none" stroke="#ff0" stroke-width=".38"/>
<path d="M514.5 455.8h-11.5v20.3M520.8 455.8h6.3M533.5 455.8h31.7M571.5 455.8h6.4M584.2 455.8h31.7M622.3 455.8h6.3M635 455.8h22.6M503 495.1v3.6h19M503 482.4v6.4" fill="none" stroke="#808080" stroke-width=".38"/>
<!-- layer: xref_Khung_Ten|FrameBorder -->
<path d="M8.5 8.6h823.1v577h-823.1zM831.6 376.9h-95.6v208.7h95.6" fill="none" stroke="#ff7f00" stroke-width=".38"/>
<!-- layer: xref_Khung_Ten|NameBorder -->
<path d="M738.2 379h91.1v14.5h-91.1zM777.7 378.9v14.6M738.2 395.6h91.1v107.5h-91.1zM738.2 412.6h91.1M738.2 469.2h91.1M738.2 486.1h91.1M738.2 505.2h91.1v35.3h-91.1zM738.2 542.6h91.1v19.4h-91.1zM777.8 542.6v19.4M738.2 564.1h91.1v19.4h-91.1zM777.8 564.1v19.4" fill="none" stroke="#808080" stroke-width=".38"/>
<text font-size="13.5" x="276.7" y="94.6">W</text>
<g font-size="4.7">
<text x="239.3" y="74.9">Switch</text>
<text x="113.7" y="85">XT90</text>
<text x="140.2" y="86.7">6 AWG</text>
<text x="179.9" y="87.7">80A ANL</text>
<text x="36.6" y="91.8">6S 22.2V</text>
<text x="184" y="94.2">Fuse</text>
<text x="528.7" y="95.7">M1A</text>
<text x="644.6" y="93.3">Drivetrain</text>
<text x="36.3" y="97.5">8000mAh</text>
<text x="648.5" y="98.9">Motor</text>
<text x="528.9" y="102.4">M1B</text>
<text x="530.8" y="109.1">B+</text>
<text x="531.3" y="115.9">B-</text>
<text x="528.7" y="122.6">M2A</text>
<text x="528.9" y="129.3">M2B</text>
<text x="644.6" y="126.1">Drivetrain</text>
<text x="648.5" y="131.7">Motor</text>
<text x="152.6" y="137.7">6 AWG</text>
<text x="644.6" y="177.8">Drivetrain</text>
<text x="528.7" y="180.2">M1A</text>
<text x="648.5" y="183.4">Motor</text>
<text x="528.9" y="186.9">M1B</text>
<text x="530.8" y="193.6">B+</text>
<text x="531.3" y="200.3">B-</text>
<text x="528.7" y="207.1">M2A</text>
<text x="528.9" y="213.8">M2B</text>
<text x="644.6" y="210.5">Drivetrain</text>
<text x="648.5" y="216.2">Motor</text>
<text x="528.7" y="278">M1A</text>
<text x="528.9" y="284.7">M1B</text>
<text x="530.8" y="291.5">B+</text>
<text x="531.3" y="298.2">B-</text>
<text x="528.7" y="304.9">M2A</text>
<text x="528.9" y="311.7">M2B</text>
<text x="528.7" y="376.1">M1A</text>
<text x="528.9" y="382.9">M1B</text>
<text x="530.8" y="389.6">B+</text>
<text x="531.3" y="396.3">B-</text>
<text x="528.7" y="403.1">M2A</text>
<text x="528.9" y="409.8">M2B</text>
<text x="587.6" y="483.5">5V</text>
<text x="530.1" y="486.9">MA</text>
<text x="585.3" y="489.9">C_IN</text>
<text x="530.2" y="493.7">MB</text>
<text x="585.3" y="497">GND</text>
<text x="530" y="500.4">MC</text>
<text x="586.3" y="503.7">DIR</text>
<text x="528.9" y="507.1">VCC</text>
<text x="528.5" y="513.9">GND</text>
<text x="584.2" y="510.4">Break</text>
<text x="587.6" y="517.2">5V</text>
</g>
<g font-size="4">
<text x="752.6" y="387.7">DATE</text>
<text x="739.6" y="400.5">DRAWING TITLE:</text>
<text x="739.6" y="417.5">PROJECT DESCRIPTION:</text>
<text x="739.6" y="474">PROJECT ADDRESS:</text>
<text x="739.6" y="491">DRAWN BY:</text>
<text x="739.9" y="509.7">APPLICANT(S):</text>
<text x="751.5" y="553.7">SCALE</text>
<text x="747.9" y="575.2">DRAW NO.</text>
</g>
<g font-size="3.6">
<text x="549" y="290.3">Cytron</text>
<text x="545.7" y="298.3">Controllers</text>
<text x="549.1" y="294.2">Motor</text>
<text x="549" y="388.4">Cytron</text>
<text x="549.1" y="392.3">Motor</text>
<text x="545.7" y="396.4">Controllers</text>
<text x="553.6" y="495.9">Excavation</text>
<text x="553.3" y="503.9">Controllers</text>
<text x="556.7" y="499.8">Motor</text>
</g>
<g font-size="3.5">
<text x="396.3" y="104.9">GND</text>
<text x="394.9" y="109.1">Output</text>
<text x="423.4" y="124.5">VCC Output</text>
<text x="423.2" y="143.9">Fuse Blocks</text>
<text x="396.5" y="146.5" transform="rotate(-90 396.5 146.5)">GND</text>
<text x="400.7" y="146.7" transform="rotate(-90 400.7 146.7)">Input</text>
<text x="423.4" y="162.6">VCC Output</text>
<text x="462.7" y="164.6" transform="rotate(-90 462.7 164.6)">VCC Input</text>
</g>
<g font-size="2.4">
<text x="570" y="98.2">P2</text>
<text x="570.1" y="105.9">A2</text>
<text x="570.1" y="102">P1</text>
<text x="570" y="113.6">S2</text>
<text x="570.2" y="109.7">A1</text>
<text x="570.2" y="117.4">S1</text>
<text x="569.3" y="125.2">10V</text>
<text x="570" y="121.3">5V</text>
<text x="570" y="182.6">P2</text>
<text x="570.1" y="190.3">A2</text>
<text x="570.1" y="186.5">P1</text>
<text x="570.2" y="194.2">A1</text>
<text x="570" y="198">S2</text>
<text x="570.2" y="201.9">S1</text>
<text x="569.3" y="209.6">10V</text>
<text x="570" y="205.8">5V</text>
<text x="565.8" y="286.3">DIR1</text>
<text x="564.9" y="290.2">PWM1</text>
<text x="564.8" y="297.9">PWM2</text>
<text x="565.6" y="294">DIR2</text>
<text x="565.7" y="301.7">GND</text>
<text x="564.9" y="388.3">PWM1</text>
<text x="565.8" y="384.4">DIR1</text>
<text x="564.8" y="396">PWM2</text>
<text x="565.6" y="392.1">DIR2</text>
<text x="565.7" y="399.8">GND</text>
<text x="560.5" y="507.6" transform="rotate(90 560.5 507.6)">GND</text>
<text x="564.3" y="508.7" transform="rotate(90 564.3 508.7)">Hc</text>
<text x="568.2" y="508.6" transform="rotate(90 568.2 508.6)">Hb</text>
<text x="572.1" y="508.7" transform="rotate(90 572.1 508.7)">Ha</text>
<text x="575.9" y="508.7" transform="rotate(90 575.9 508.7)">5V</text>
</g>
</svg>
